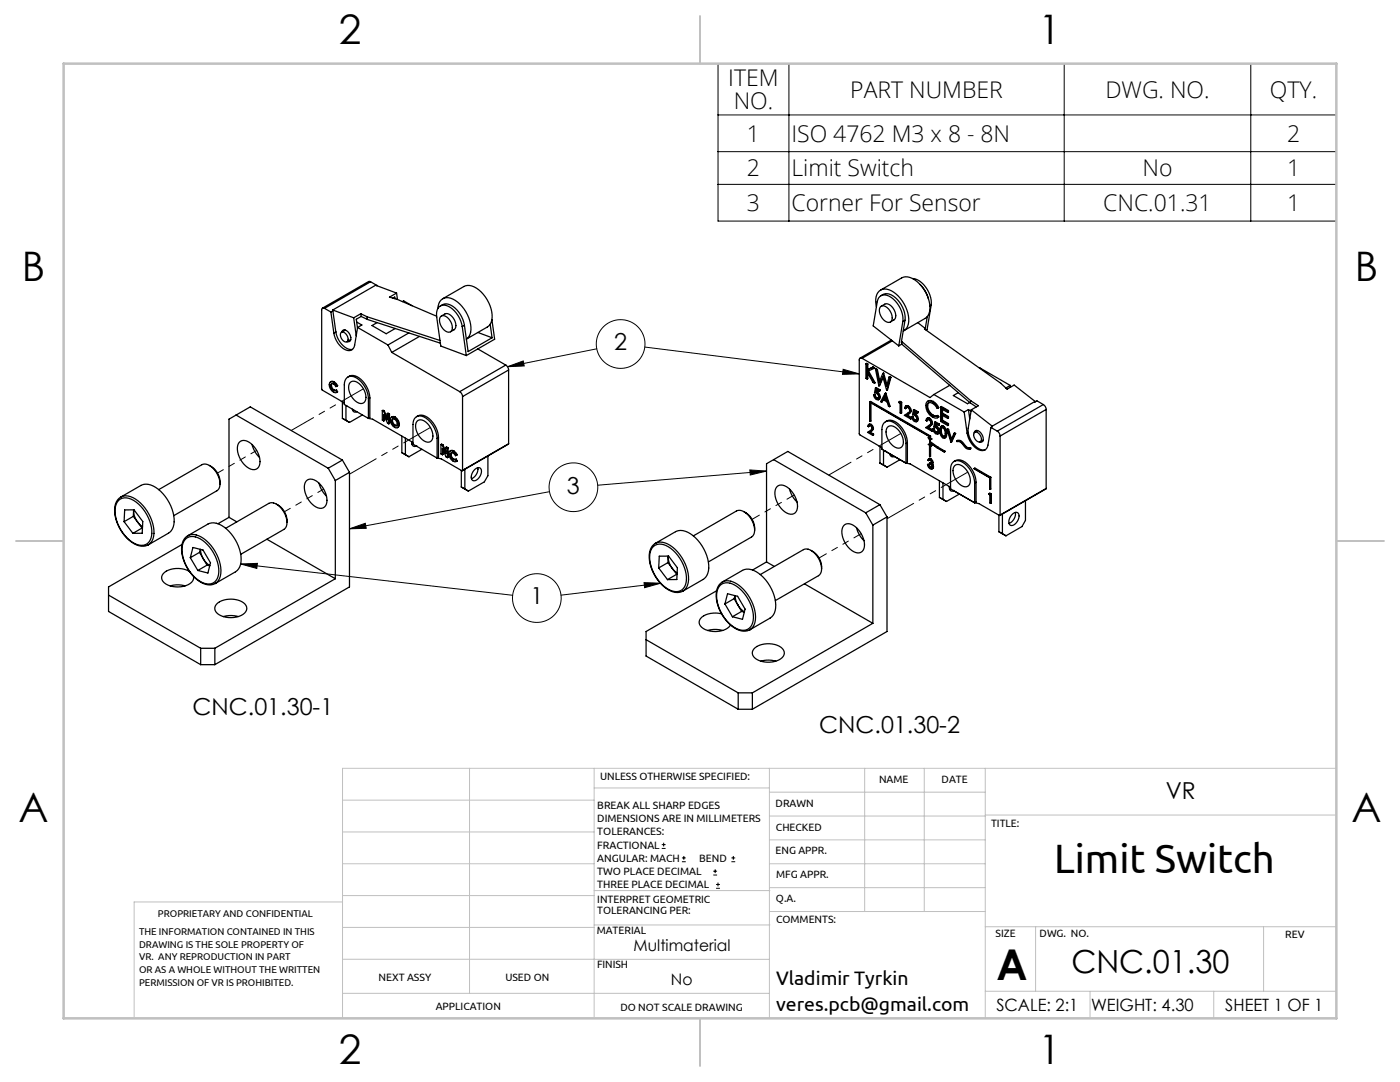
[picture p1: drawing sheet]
<svg xmlns="http://www.w3.org/2000/svg" width="279mm" height="216mm" viewBox="0 0 279 216" stroke-linecap="round" stroke-linejoin="round" font-family="sans-serif">
<g fill="none" stroke="#000" stroke-width=".2">
<path d="M143.3 12.7h123.4v31.4h-123.4zM157.4 12.7v31.4M212.4 12.7v31.4M249.6 12.7v31.4M143.3 22.9h123.4M143.3 30.3h123.4M143.3 36.8h123.4M101.3 73.2l3.1-1.2 .2 1zM119.1 69.6l-17.8 3.6M128.7 69.2l42.8 5.4M168.3 73.7l3.2 .9-3.4 .1zM109.7 98.1l-40 7.4"/>
<path d="M149.6 93.8l3.4 .2-3.3 .8zM153 94l-33.7 2.8M48 112.5l3.4-.1-.1 1zM48 112.5l54.3 6.3M69.7 105.5l3.2-1.1 .2 1zM128.5 116.3l3.4 .1-3.2 .9zM131.9 116.4l-19.9 2.4M132.1 169.3h.7M132.1 168.5h.7M132.4 168.2v.7M136.1 171.9h.8M136.1 171.2h.8"/>
<path d="M136.5 170.8v.8M142.3 174.6h.8M142.3 173.8h.8M142.7 173.5v.7M142.9 177.3h.8M142.9 176.5h.8M143.3 176.1v.8M146 171.9h.7M146 171.2h.7M146.3 170.8v.8"/>
<circle cx="123.9" cy="68.6" r="4.9"/>
<circle cx="114.4" cy="97.2" r="4.9"/>
<circle cx="107.1" cy="119.3" r="4.9"/>
</g>
<g fill="none" stroke="#c0c0c0" stroke-width=".2">
<path d="M68.4 159.7h50.2M93.7 153.3v44.9M118.6 153.3v49.9M118.6 157.2h34.9M153.5 153.3v49.9M153.5 158.1h43.1M172.6 153.3v28.6M184.5 153.3v28.6M196.6 153.3v49.9M266.7 153.3h-198.3v49.9M68.4 178.7h50.2M68.4 172.4h50.2"/>
<path d="M68.4 166h50.2M68.4 180h-41.6v23.2M118.6 177.7h35.1M153.5 167.6h43.1M153.5 162.8h43.1M153.5 172.4h43.1M153.5 177.1h43.1M196.6 162.6h70.1M68.4 198.2h85.1M68.4 185.1h50.2M68.4 191.4h50.2M118.6 191.4h34.9"/>
<path d="M118.6 184.6h35.1M153.7 181.9h42.9M196.6 197.8h70.1M196.6 184.9h70.1M206.7 184.9v12.9M217.5 197.8v5.4M242.2 197.8v5.4M252.2 184.9v12.9"/>
</g>
<path d="M139.7 3.2v9.5M3.2 107.9h9.5M266.7 107.9h9.5M139.7 203.2v9.5" fill="none" stroke="#c0c0c0" stroke-width=".25"/>
<path d="M12.7 12.7h254v190.5h-254z" fill="none" stroke="#c0c0c0" stroke-width=".5"/>
<path d="M149.6 93.8l3.4 .2-3.3 .8zM69.7 105.5l3.2-1.1 .2 1zM128.5 116.3l3.4 .1-3.2 .9zM48 112.5l3.4-.1-.1 1zM101.3 73.2l3.1-1.2 .2 1zM168.3 73.7l3.2 .9-3.4 .1z" fill="#000"/>
<g fill="none" stroke="#000" stroke-width=".25">
<path d="M74 56.2h-.4l-9.2 5.3M74 56.2l-9.2 5.3M74 56.2l1.2 .8M75.2 57h.1M78.4 59.5l.4-.2v.3M79.1 58.5l-1.4 .8 1.6 .4 7.8 3.4M79.1 58.5l-4.1-1.6-8.6 5M79.1 58.5l.2 1.3M88.4 59.6l4.2-2.4a3 3 0 0 1 3.4 1.1 6.6 6.6 0 0 1 2 6l-.7 .9-4.2 2.5a3.2 3.2 0 0 0 .7-3.7 6.5 6.5 0 0 0-4.3-4.6 1.9 1.9 0 0 0-2.1 2.1M175.7 57.9l4.3-2.5a2.72 2.72 0 0 1 3 .8 6.5 6.5 0 0 1 2.4 6.5l-.8 .8-4.2 2.5M175.8 59a2.1 2.1 0 0 1 2.9 .4 5.6 5.6 0 0 1 1.9 4.5M182.1 55.6a4.9 4.9 0 0 1 3.8 4.8l-.1 .5"/>
<path d="M183.6 56.8l1 1.2 .7 1.7M64.8 61.5a.34 .34 0 0 0-.4 0 .34 .34 0 0 0-.2 .4v15.8l4.5 2.8M64.8 61.5l1.2 .8M66 76.9l.1-.3 .2-.1 .5 .3 .2 .4 .2-.2M66 76.9l.2 .6 .3 .4M66 62.3l.6 4.2M66.1 76.8l.2 .7 .4 .3M66.1 76.8l-.1 .1M66.2 76.5l-.1 .3M66.4 61.9l.6 4.3a4.1 4.1 0 0 0 3 3.5h.4M66.4 61.9l4.2 1.5M66.4 62l-.4 .3"/>
<path d="M66.5 77.9h.5M66.6 76.3l-.6-.1a1.39 1.39 0 0 0 .9 2.2l.3-.1M66.6 76.3l.6 .7M66.7 77.8h.5M66.7 77.8l-.2 .1M66.7 76.2l.7 .8h-.2M66.7 76.2l-.3-.1-.5 .1M66.7 76.2l-.1 .1M67 77.9l.2 .4M67 66.2l-.4 .3M67.2 77.8l.2 .4-.2 .1M67.2 77.8l-.2 .1"/>
<path d="M68.1 66.3a1.3 1.3 0 0 1 1.2 1.8 1.18 1.18 0 0 1-1.4-1.4zM68.2 66.3v-.1a.63 .63 0 0 1 .6-.4 .63 .63 0 0 1 .6 .4 1.32 1.32 0 0 1 .3 2h-.4M68.7 65.8v.2M68.9 65.9l-.7 .4M69.4 75.2a1.91 1.91 0 0 1 2.6 .5 5.4 5.4 0 0 1 1.8 3.7M69.8 67.9h.1M69.9 76.3a1.4 1.4 0 0 1 2.1 .5 3 3 0 0 1 .7 3.4 1.4 1.4 0 0 1-2.1-.4 3 3 0 0 1-.7-3.5zM70 67.8l-.7 .4M70.6 63.4l.5 3.6M71.2 64.3l1 .6-.8 .4M71.4 65.3l-.6 3.6a1.29 1.29 0 0 1-.9 1.1 1.29 1.29 0 0 1-1.4-.4l-1.1-1.2-.5-.9-.3-1M71.4 65.3l6 3.5"/>
<path d="M72 62.6l1.3 .6M72 62.6l-1.4 .8M72 62.6l.1 .5M72.1 63.1l1.2 .6M72.1 63.1l-1 .6 .2 1.8M73.3 63.2l14.5 4.7M73.3 63.2v.5M73.3 63.7l14.6 4.8M73.5 79.6a4.8 4.8 0 0 0-3.3-4.5 1.41 1.41 0 0 0-1.5 1.7v3.9l4.8 2.8M73.5 79.6v3.9M73.8 79.4v3.9l-.3 .2M73.8 79.4l-.3 .2"/>
<path d="M75.3 64.4l-1.1 .6 2.9 1.6 1.8-1.1M77.4 68.8l.8 1.5M78.2 70.3l13.5 7.9M80.3 60.2l.3-.2 1.7 1M81.6 66.4l-4.2 2.4M83.7 67.1l-5.5 3.2M87.9 61.1a2.07 2.07 0 0 1 2.9 .3l1.1 1.4 .5 1 .3 1.1M87.9 63.2a1.09 1.09 0 0 1 1.6 .4 2.04 2.04 0 0 1 .5 2.6 1.68 1.68 0 0 1-2.1-1.4l-.2-.7zM88.1 63.1a1.42 1.42 0 0 1 2.4 .4 1.61 1.61 0 0 1-.6 2.7M91.7 78.2l.4 .4 .2 .5M92.2 65.2a5.1 5.1 0 0 0-3.6-4.3 1.72 1.72 0 0 0-1.4 2.4l.8 5.7 5.1 2M92.2 65.2l.9 5.8"/>
<path d="M92.3 79.1v14.7M92.7 64.9l-.5 .3M92.7 64.9l.7 5.3 4.8-2.8M95.4 69.6l5.5 3.2M95.4 66.3l2.8 1.1M97.8 64.7l.4 2.7M98.2 63.8l.5 3.9-5.6 3.3M100.9 72.8l.4 .5 .2 .5M100.9 72.8l-9.2 5.4M101.5 73.8l-9.2 5.3M101.5 73.8v14.7M172 71.5a.34 .34 0 0 0-.4 0 .34 .34 0 0 0-.1 .3v14.8l4.5 2.8"/>
<path d="M172 71.5l13.6 7.8 .8-.6M172.8 72.6h.4M172.8 72.6l.2 .1M172.8 72.6v2.9l.2 .1M173 75.6v-1.4l1.2 2.1 .3 .2M173 72.7v1.1M173.2 72.6l-.2 .1M173.2 72.6v1.1l-.2 .1M173.2 74.5v1l-.2 .1M173.3 74l1.4 2.4-.2 .1M174.2 73.2l.4 .2-.2 .1M174.2 73.2l-1.2 .6"/>
<path d="M174.2 73.2l-.1 .1 .3 .2M174.3 78.8l.2 .5a.64 .64 0 0 0 1 .3v-.3M174.3 78.8h.3M174.3 78.8l.2 .1M174.4 73.5l-1.2 .6 1.3 2.4M174.5 78.9l.4 .6M174.6 78.8l.4 .6M174.6 78.8l-.1 .1M174.7 77.4l-.2 1a.81 .81 0 0 1 .8 1.1h-.4M174.7 77.4l.2-.1 .7 .5M174.7 77.4l.8 .5M174.7 73.7l.2-.1 .2 .1"/>
<path d="M174.7 73.7l.3 .1M174.7 73.7l.7 3.3M174.7 78.2l.3 .1M174.9 78.1l.2 .1M174.9 78.1l-.2 .1M174.9 61.2a2.94 2.94 0 0 1 .9-3.3 3.2 3.2 0 0 1 3.5 1.2 6.5 6.5 0 0 1 1.8 6l-.4 .7-.4 .2M175 77.8l-.1 .3M175 73.8l.5 2.4 .7-1.7M175 78.3l.4 .5 .1 .5M175 79.4h.4M175 79.4l-.1 .1M175.1 73.7l.5 2.3"/>
<path d="M175.1 73.7l-.1 .1M175.1 78.2l.5 .5 .1 .5M175.1 78.2l-.1 .1M175.4 77l.8-1.8 .8 2.7M175.5 78.1l-.7-.4-.1 .5M175.5 77.9v.2M175.5 79.7l-.2 .1M175.6 77.8l-.1 .3M175.6 77.8l-.1 .1M175.7 79.2l-.2 .5M175.7 79.2l-.2 .1M175.8 61.2a1.58 1.58 0 0 1 2 1.1l.2 .8a.89 .89 0 0 1-.3 1.1 .89 .89 0 0 1-1.2-.2 2.26 2.26 0 0 1-.7-2.8z"/>
<path d="M175.9 61.1a1.44 1.44 0 0 1 2.4 .5 1.59 1.59 0 0 1-.6 2.7M176.2 74.5l.7 2.6 .5-1.9M176.2 75.4l-.8 1.6M176.3 79.8l-.4 .4M176.3 74.4l.1 .1M176.4 74.5l.6 2.3M176.4 74.5h-.2M176.4 79.5l.5 .2M176.4 79.5l-.1 .1M176.6 78.5l-.9 1.6 .2 .1M176.6 78.5h.1M176.6 78.9l.4 1-.7-.3z"/>
<path d="M176.6 78.5l.9 2.6M176.7 79.1l-.3 .4M176.8 78.4v.1M176.8 78.5l.8 2.6h-.1M176.8 78.5h-.2M177 77.9h.1M177.4 75.2h.2l.2 .1M177.4 75.2l.3 .2M177.7 75.4l-.7 2.5M177.8 75.3l-.7 2.5-.1 .1M177.8 75.3l-.1 .1M177.9 67.9l-6.3 3.6"/>
<path d="M178.1 68l-6.1 3.5M180 68.7l13.6 11.7M180 68.7l-.6 .3M180 68.2l13.7 11.8M180 68.2v.5M180.2 64.2a5.2 5.2 0 0 0-3.6-5.3 1.41 1.41 0 0 0-1.5 1.3l-.8 4.8 5.1 4M180.2 64.2l-.8 4.8M180.6 63.9l-.7 4.4 .1-.1M180.6 63.9l-.4 .3M183.2 64.4l1.5 1.1M184.7 65.5l-.2 .1 15.2 10.9 1.3 1.2 1.4-.9 4.2 3.3M185.1 63.2l-.4 2.3"/>
<path d="M185.8 60.9l-.8 4.8-.2 .2M185.8 60.9l-.2 .2M186.4 78.7l6 3.5M189.5 76.9l-3.1 1.8M191.3 78.4l-1 .5 2.8 1.7 .4-.3M193.7 80l1.6 1-1.5 .8M193.7 80l-.1 .4M195.5 73.5l6.1 3.4M201.6 76.9l-.8 .5 .3 .2M201.6 76.9l.1 .4M23.7 99.8a2.69 2.69 0 0 1 3.5 .4 7.6 7.6 0 0 1 2.9 7.2 2.1 2.1 0 0 1-3.3 1 7.7 7.7 0 0 1-3.7-7.4zM24.1 99.2a3.1 3.1 0 0 1 3.5 .8 8 8 0 0 1 2.9 7.5l-.4 .8-.5 .4"/>
<path d="M24.1 99.2a3.2 3.2 0 0 0-1.2 3.6 8 8 0 0 0 4.8 6.1 2.35 2.35 0 0 0 1.9-.2M24.1 99.2l4-2.3a3.1 3.1 0 0 1 3.5 .7 8 8 0 0 1 3 7.6l-.8 1.1-4.2 2.4M31.7 97.7l8.6-5a2.22 2.22 0 0 1 2.6 1.2 3.5 3.5 0 0 1 .7 3.8l-8.9 5.2M41.8 92.9a3.8 3.8 0 0 1 2.1 3.7M47.1 82.8l-1.4 .8v19.6M47.1 82.8l18.4 10.6M47.1 82.8l2.8-1.6 18.4 10.6M47.8 88.3a1.89 1.89 0 0 1 2.7 .6 4.1 4.1 0 0 1 1.1 4.3 1.7 1.7 0 0 1-2.6-.3 4.3 4.3 0 0 1-1.4-4.4zM50.3 88.7l.5 1.3 1 1.3M61.1 96a1.89 1.89 0 0 1 2.7 .6 4.1 4.1 0 0 1 1.2 4.3 1.7 1.7 0 0 1-2.7-.3 4.3 4.3 0 0 1-1.4-4.4zM63.7 96.4l.5 1.3 1 1.3M65.5 93.4l1.4 2.5"/>
<path d="M66.9 95.9v19.6M68.3 91.8l-2.8 1.6M68.3 91.8l1.4 2.4M68.3 80.2v3.3l1.4 .8 2.6-1.5M69 80.9v3M69.3 81h.1M69.7 94.2v22.9l-26.8 15.5M69.7 94.2l-2.8 1.7M70.3 81.6v.2a.57 .57 0 0 0 .9 .4M70.5 81.8h-.1M73.5 83.5l.9 .1 8 4.8M76.3 81.9h.1l.3 .1"/>
<path d="M76.3 81.9l.3 .2M76.3 81.9v1.9l.3 .2M76.6 82.1l.7 1.7v-1.3M76.6 84v-1.2l.7 1.6 .3 .2M76.7 82l.6 1.4M76.7 82l-.1 .1M76.7 83.1v.8l-.1 .1M77.3 82.5l.1-.1 .3 .2M77.3 82.5l.3 .2M77.6 82.7v1.9M77.7 82.6v1.9l-.1 .1M77.7 82.6l-.1 .1"/>
<path d="M78.2 84l.2 .6M78.2 84l.1-.4a.91 .91 0 0 1 .9 1.3h-.5M78.3 83.9l.2 .6M78.3 83.9l-.1 .1M78.4 84.6l.3 .3M78.4 83.6l-.1 .3M78.5 84.5l.4 .4M78.5 84.5l-.1 .1M78.7 83.3a1.87 1.87 0 0 1 .9 1.5M78.7 83.3l-.5-.1a1.39 1.39 0 0 0 .8 2.2l.5-.2 .1-.4M78.9 83.2a1.87 1.87 0 0 1 .8 1.5M78.9 83.2l-.3-.1-.5 .2"/>
<path d="M78.9 83.2l-.2 .1M78.9 84.9h.4M78.9 84.9h-.2M79.5 85.2l-.2 .1M79.7 84.7l-.2 .5M79.7 84.7l-.1 .1M80.2 87v3.3l1.4 .8 2.6-1.5M80.9 87.4v3.3M82.2 88.2v.2a.61 .61 0 0 0 .2 .6 .61 .61 0 0 0 .7 0M82.4 88.6l-.2 .1M82.4 88.6l4.8 2.8M83 89h.1"/>
<path d="M83.1 83.1a1.91 1.91 0 0 1 2.6 .5 5.4 5.4 0 0 1 1.8 3.7M83.2 84.1a1.4 1.4 0 0 1 2.1 .4 3 3 0 0 1 .8 3.4 1.4 1.4 0 0 1-2.1-.4 3 3 0 0 1-.8-3.4zM87.2 91.4l.9 .2 4.1 2.3 .1-.1M87.2 87.5a4.8 4.8 0 0 0-3.3-4.5 1.41 1.41 0 0 0-1.5 1.7v3.9M87.2 87.5v3.9M87.5 87.3v3.9l-.3 .2M87.5 87.3l-.3 .2M88 88.7l.1-.1 .3 .2M88 88.7l.3 .1M88 88.7v1.9l.3 .1M88.3 88.8l.7 1.7v-1.2M88.3 90.7v-1.2l.7 1.7 .3 .1"/>
<path d="M88.4 88.8l.6 1.3M88.4 88.8h-.1M88.4 89.8v.9h-.1M89 89.3l.1-.1 .3 .2M89 89.3l.3 .1M89.3 89.4v1.9M89.4 89.4v1.8l-.1 .1M89.4 89.4h-.1M89.9 90.7l.1-.3 .2-.1 .5 .3 .2 .3 .2-.1M89.9 90.7l.2 .6 .3 .4M90 90.6l.2 .7 .4 .3M90 90.6l-.1 .1"/>
<path d="M90.1 90.3l-.1 .3M90.4 91.7h.5M90.4 90.1l-.5-.1a1.39 1.39 0 0 0 .9 2.2l.3-.1M90.4 90.1l.7 .7M90.6 91.6h.4M90.6 91.6l-.2 .1M90.6 90l.7 .7-.2 .1M90.6 90l-.3-.1-.5 .1M90.6 90l-.2 .1M90.9 91.7l.2 .4M91 91.6l.3 .4-.2 .1M91 91.6l-.1 .1"/>
<path d="M92.8 93.6v4M94.8 93.6a.72 .72 0 0 1 1-.2 .72 .72 0 0 1 .3 1 1.62 1.62 0 0 1-1.8 1.5 1.62 1.62 0 0 1 .5-2.3zM95.3 93.3a2.08 2.08 0 0 1-1.2 2.2M97.4 91v3.9l-.7 1.3-3.2 1.8-1.4-.8v-3.3M101.5 88.5l-9.2 5.4M101.5 88.5l-9.2 5.3M154.4 91.7l-1.4 .8v19.6M154.4 91.7l18.4 10.6M154.4 91.7l2.8-1.6 18.4 10.6M155 97.2a1.89 1.89 0 0 1 2.7 .6 4.1 4.1 0 0 1 1.2 4.3 1.7 1.7 0 0 1-2.7-.3 4.3 4.3 0 0 1-1.4-4.4zM157.6 97.6l.5 1.3 1 1.3M173.3 85.1l.1-.1a.47 .47 0 0 1 .6 .3 .47 .47 0 0 1-.3 .6l-.6 .4 1.1 .6"/>
<path d="M173.5 86.3l.1-.1 .7 .4M173.5 86.3l.7 .4M173.5 84.6l.3 .1M173.5 84.6l-.2 .1M173.6 84.8l-.3 .3M173.6 80.2l.1-.1 12 6.9M173.6 80.2l.1 3.9M173.6 80.2l12 6.9M173.7 84.1v-3.8l11.8 6.8v.4l-.2-.1M173.7 84.8l-.3-.1-.2 .1v.3h.1M173.7 84.8l.4 .4 .1 .4M173.8 80.4v3.6l-.1 .1"/>
<path d="M173.8 84.7l.4 .4 .1 .4M173.8 84.7l-.1 .1M174 85.9l-.5 .4M174.2 85.6l-.3 .4 .1-.1M174.2 86.7v.2M174.3 85.5l-.3 .4M174.3 85.5l-.1 .1M174.3 86.6l-.1 .3M174.3 86.6l-.1 .1M175.6 89.1v3.3l1.4 .8 2.6-1.5M175.9 80.2l.3-.5 .8 .5 .3 .8 .2 .1M176.3 89.8v3"/>
<path d="M176.6 90h.1M176.7 84.2a1.91 1.91 0 0 1 2.6 .4 5.4 5.4 0 0 1 1.8 3.7M177.1 85.3a1.4 1.4 0 0 1 2.1 .4 3 3 0 0 1 .8 3.4 1.4 1.4 0 0 1-2.1-.4 3 3 0 0 1-.8-3.4zM177.6 90.6v.1a.57 .57 0 0 0 .9 .4M177.8 90.7h-.2M179.5 80.2l.1-.1 .3 .2M179.5 80.2l.3 .2M179.5 80.2l-.1 .1 .2 .2v1.9l.2 .1M179.8 80.4v2.1M179.9 80.3v2.1l-.1 .1M179.9 80.3l-.1 .1M180.7 81.5l.1-.1a.56 .56 0 0 1 .6 .1 .56 .56 0 0 1 .1 .7l-1 .7 1.2 .7"/>
<path d="M180.8 88.5a4.8 4.8 0 0 0-3.4-4.5 1.41 1.41 0 0 0-1.4 1.7v3.9l4.8 2.8M180.8 88.5v3.9M180.8 92.4l.8 .2 8.1 4.7M180.9 82.9l.1-.1 .9 .5M180.9 82.9l.8 .5M180.9 81h.4M180.9 81.3l-.2 .2M180.9 80.9l-.2 .1M181.1 88.3v4l-.3 .1M181.1 88.3l-.3 .2M181.2 81.1l-.4-.1-.2 .2v.2l.1 .1M181.2 81.1l.4 .5 .1 .4"/>
<path d="M181.3 81l.4 .5 .2 .5M181.3 81l-.1 .1M181.5 82.5l-.6 .4M181.7 82l-.4 .6 .2-.1M181.7 83.4v.2M181.9 82l-.4 .5M181.9 82h-.2M181.9 83.3l-.2 .3M181.9 83.3l-.2 .1M181.9 83.2l.2 .4a.64 .64 0 0 0 1 .4v-.3M181.9 83.2h.3M181.9 83.2l.2 .1"/>
<path d="M182.1 83.3l.4 .6M182.2 83.2l.4 .6M182.2 83.2l-.1 .1M182.3 81.8l-.2 1a.81 .81 0 0 1 .8 1.1h-.4M182.3 81.8l.1-.1 .8 .5M182.3 81.8l.8 .4M182.3 82.6l.2 .1M182.5 82.5l.2 .1M182.5 82.5l-.2 .1M182.5 82.2v.3M182.5 82.7l.5 .5 .1 .5M182.6 83.8h.4"/>
<path d="M182.6 83.8l-.1 .1M182.7 82.6l.4 .5 .2 .5M182.7 82.6l-.2 .1M183.1 82.5l-.7-.4-.1 .5M183.1 82.2v.3M183.1 84.1l-.2 .1M183.2 82.2l-.1 .3M183.2 82.2h-.1M183.3 83.6l-.2 .5M183.3 83.6l-.2 .1M185 84v-.2a.56 .56 0 0 1 .7 .2 .56 .56 0 0 1 0 .7l-1 .6 1.3 .7M185 81.1l.2-.7a1.51 1.51 0 0 1 1.8 1.1l.2-.1"/>
<path d="M185 81.1a2.31 2.31 0 0 0 1.1 1.8M185.1 92.7l.1 .4 .4 .4 .4 .1 .2-.3M185.1 92.7l.1 .1M185.1 80.1a.91 .91 0 0 1 1.2 0M185.1 85.3h.2l.8 .4M185.1 85.3l.9 .5M185.1 81a2.31 2.31 0 0 0 1.2 1.9M185.1 81l-.1 .1M185.1 83.8l-.1 .2M185.2 92.8l.2 .3M185.3 87.4l.2 .4 .5-.2-.3-.1M185.3 91.9a.41 .41 0 0 1 .5 0 .41 .41 0 0 1 .1 .5l-.4-.1"/>
<path d="M185.3 80.4l-.2 .6M185.4 93.1l.2 .2M185.4 92.7l.1 .3M185.4 92.7h-.3M185.4 92.7l-.2 .1M185.4 83.5h-.4l-.1 .1-.1 .3 .2 .1M185.4 83.5l.4 .5 .2 .5M185.4 91.8l-.1 .1M185.5 91.5l.3 .1M185.5 91.5l-.2 .1M185.5 87.3l-.2 .1M185.5 93l.3 .3"/>
<path d="M185.5 93l-.1 .1M185.5 88.2l.2-.1 1.5 1.1M185.5 88.2l1.6 1.1M185.5 88.2l1.6 1.2 1.4 .8M185.5 88.5l.3 .5M185.5 83.5l.5 .4 .1 .5M185.5 83.5h-.5M185.5 83.5h-.1M185.5 92.3v.2a.47 .47 0 0 1 .5 .4 .47 .47 0 0 1-.2 .5l-.2-.1M185.5 92.3h.4M185.6 87.1v.4M185.6 87.5l.2 .2"/>
<path d="M185.6 91.6l-.4 .1v.1l.1 .1M185.6 91.6l.4 .4 .1 .4M185.7 87.5h-.1M185.7 87v.5M185.7 87l-.1 .1M185.7 88.9v2.2h-.1M185.7 85l-.6 .3M185.8 93.3h.3M185.8 93.3h-.2M185.8 91.6l.3 .3 .1 .4M185.8 91.6h-.2M185.8 89l.2-.1-.3-.5-.4 .3 .2 .1 .1 2.3"/>
<path d="M185.8 89l-.2-.1v2.2M185.9 92.6l.2 .3M186 84.5l-.4 .5h.1M186 85.8v.2M186 92.5l.2 .3M186.1 92.9l.1 .4M186.1 92.4l-.1 .2 .1-.1M186.1 84.4l-.4 .6M186.1 84.4l-.1 .1M186.1 80.2l.7 .6 .4 .6M186.1 80.2l-.4-.2a1.07 1.07 0 0 0-1 .7 1.07 1.07 0 0 0 .2 1.1 2.21 2.21 0 0 0 2.1 1.6l.2-.1M186.1 82.9l.6 .2 .3-.1"/>
<path d="M186.1 85.7l-.1 .3M186.1 85.7l-.1 .1M186.2 85.6l.1 .5a.64 .64 0 0 0 1 .3l.1-.2M186.2 85.6h.3M186.2 85.6l.1 .1M186.2 92.8l.1 .4M186.2 92.8l-.1 .1M186.2 92.3l-.1 .2M186.2 92.3l-.1 .1M186.3 80.1l.9 .9 .2 .3-.2 .1M186.3 80.1l-.2 .1M186.3 82.9l.5 .1"/>
<path d="M186.3 82.9h-.2M186.3 93.2l-.3 .4M186.3 93.2l-.1 .1M186.3 85.7l.4 .6M186.5 85.6l.4 .6M186.5 85.6l-.2 .1M186.5 84.3l-.1 .9a.81 .81 0 0 1 .7 1.1h-.4M186.5 84.3l.2-.1 .7 .4M186.5 84.3l.8 .4M186.6 85l.2 .1M186.7 85h.2M186.7 85h-.1"/>
<path d="M186.8 84.6l-.1 .4M186.8 85.1l.4 .5 .2 .6M186.9 86.2l.3 .1M186.9 86.2l-.2 .1M186.9 85l.5 .6 .1 .5M186.9 85l-.1 .1M187 83l.2-.1 .2 .3M187 83l.2 .3M187.1 89.3l1.4 .8M187.2 89.2l1.4 .8M187.2 89.2l-.1 .1M187.3 84.7v.2"/>
<path d="M187.3 84.9l-.6-.4-.1 .5M187.3 86.5l-.1 .1M187.4 83.2l-.3 .2M187.4 83.2l-.2 .1M187.4 84.6l-.1 .3M187.4 84.6l-.1 .1M187.5 95.9v3.3l1.4 .9 2.6-1.5M187.5 86.1l-.2 .4M187.5 86.1l-.1 .1M187.7 86l.2-.7a1.15 1.15 0 0 1 .4 1.9h-.1M187.7 86l.1 .6 .4 .6M187.7 81.2l.2-.1 1.4 .8"/>
<path d="M187.7 81.2l1.5 .8M187.7 81.2v2.9l1.5 .8M187.9 85.9v.6l.4 .6M187.9 85.9l-.2 .1M187.9 85.4v.5M188 82.5l1.2 .7M188 83.9l1.2 .7M188.1 83.8l1.2 .7M188.1 81.7v.7M188.1 82.9v.9M188.1 82.4l1.2 .7M188.1 82.4l-.1 .1"/>
<path d="M188.1 83.8l-.1 .1M188.2 85.1l.1 .2a1.81 1.81 0 0 1 .5 1.3M188.2 85.1h-.3a1.57 1.57 0 0 0 .6 2.3l.2-.1 .1-.7M188.2 96.3v3.4M188.3 85.1l.2 .1a1.8 1.8 0 0 1 .4 1.3M188.3 85.1h-.5M188.3 85.1h-.1M188.3 87.1h.2M188.3 87.1l-.1 .1M188.5 90.1v.1M188.6 90l-.1 .2M188.6 90l-.1 .1"/>
<path d="M188.7 87.3l-.2 .1M188.9 86.5l-.2 .8M188.9 86.5l-.1 .1M189 85.7h.3M189 85.7l.2 .1M189 85.7l.8 2.5M189.2 82v.3M189.2 83.2v.3M189.2 84.6v.3M189.2 82.3l-1.2-.7v.9M189.2 83.5l-1.2-.7v1.1M189.2 85.8l.6 2 .6-1.3"/>
<path d="M189.3 81.9v.3l-.1 .1M189.3 83.1v.3l-.1 .1M189.3 84.5v.3l-.1 .1M189.3 81.9l-.1 .1M189.3 83.1l-.1 .1M189.3 84.5l-.1 .1M189.3 85.7l.6 1.9M189.3 85.7l-.1 .1M189.5 97.1v.2a.61 .61 0 0 0 .2 .6 .61 .61 0 0 0 .7 0M189.7 97.5l-.2 .1M189.8 88.2v.1M190.3 97.9h.1"/>
<path d="M190.4 86.5h.3M190.4 86.5l.2 .1M190.4 92.1a1.91 1.91 0 0 1 2.6 .4 5.4 5.4 0 0 1 1.8 3.7M190.5 93a1.4 1.4 0 0 1 2.1 .4 3 3 0 0 1 .8 3.5 1.4 1.4 0 0 1-2.1-.5 3 3 0 0 1-.8-3.4zM190.6 86.6l-.8 1.7M190.7 86.5l-.9 1.8M190.7 86.5l-.1 .1M191 88l.1-.1a1.54 1.54 0 0 1 1.6 1 1.01 1.01 0 0 0 1 .5M191 88a1.54 1.54 0 0 1 1.5 1 1.01 1.01 0 0 0 1.1 .5M191 88v.1a1.54 1.54 0 0 1 1.5 1.1 1.01 1.01 0 0 0 1.1 .4M192.4 82.2l.6 4.2M193.2 86.3l-.2 .1"/>
<path d="M193.3 81.7l-.9 .5M193.3 81.7l.5 .3M193.3 81.7l.2 1.9M193.6 89.5v.1M193.6 80.4l1.2 .8M193.7 89.4l-.1 .2M193.7 89.4l-.1 .1M193.8 81.8l-.6 3.6a4.3 4.3 0 0 0 2.8 4.4h.6M193.8 81.8l4.2 3.2M194.4 86.4a.61 .61 0 0 1 .5-.5 .61 .61 0 0 1 .6 .3 1.4 1.4 0 0 1 .4 2h-.4M194.4 93.5l.2-.1 3.1 1.8M194.4 93.5l3.2 1.8"/>
<path d="M194.4 93.5l3.1 1.9 .1 2.3M194.4 86.3a1.18 1.18 0 0 1 1.5 1.5 .55 .55 0 0 1-.5 .4 .55 .55 0 0 1-.6-.3l-.5-.9zM194.5 96.4a4.8 4.8 0 0 0-3.4-4.5 1.41 1.41 0 0 0-1.4 1.7v3.9l4.8 2.8M194.5 96.4v3.9M194.8 96.2v4l-.3 .1M194.8 96.2l-.3 .2M194.9 85.9v.2M195.1 85.9l-.6 .3M196 88h.1M196.2 87.8l-.6 .4M197.4 98.5l.1-.1 .3 .2M197.4 98.5l-.1 .1 .2 .1v1.7h.2"/>
<path d="M197.4 98.5l.3 .1M197.6 95.3v2.4M197.7 98.6v1.8M197.7 95.2v2.4l-.1 .1M197.7 95.2l-.1 .1M197.8 85.3l-.6 3.5a1.29 1.29 0 0 1-.9 1.1 1.29 1.29 0 0 1-1.4-.4l-1.1-1.1-.5-1-.3-1M197.8 85.3l1.2 .7M197.8 98.6v1.8h-.1M197.8 98.6h-.1M198 85l-.2 .3M199 86l.4 .5 .2 .5M199.6 87v15.8"/>
<path d="M204.7 99.9v4l-.8 1.2-3.1 1.8-1.5-.8v-3.3M206.6 80.1l-8.6 4.9M206.6 80.1v.1l.3-.2 1.3 .7M208.2 80.7l.4 .4 .2 .6M208.2 80.7l-9.2 5.3M208.8 81.7l-9.2 5.3M208.8 81.7v15.8M208.8 97.5l-9.2 5.4M208.8 97.5l-9.2 5.3M21.7 118.7l18.3 10.7M24.8 104.1l.1-2.4h1.8l1.8 2.4-.1 2.3h-1.9M24.8 104.1l1.7 2.3"/>
<path d="M26.6 103l-1.8 1.1M26.6 103l.9 1.2M26.7 101.9a3.8 3.8 0 0 0 .8 2.3M26.7 101.9l-.1 1.1M26.7 101.7v.2M27.5 104.2l.9 .9M27.5 104.2l.9 1.2M28.4 105.4l-1.9 1M28.4 105.4h.1M34 116.9l1.7-.2 1.2 .2M36.3 108.6l-14.6 8.5v4.9l18.3 10.6M37 107.6a2.6 2.6 0 0 1 3.5 .3 7.7 7.7 0 0 1 3 7.2 2.07 2.07 0 0 1-3.2 1.1 7.7 7.7 0 0 1-3.9-7.4z"/>
<path d="M37.5 106.9a3.2 3.2 0 0 0-1.2 3.7 7.9 7.9 0 0 0 4.8 6 2.34 2.34 0 0 0 1.9-.2M37.5 106.9l4-2.3a3.3 3.3 0 0 1 3.7 .9 8.1 8.1 0 0 1 2.8 7.1 2.28 2.28 0 0 1-1 1.5l-4 2.3M37.5 106.9a3.3 3.3 0 0 1 3.7 1 8.1 8.1 0 0 1 2.8 7.1 2.3 2.3 0 0 1-1 1.4M37.9 114.1a4.6 4.6 0 0 0-5.3 .4 1.43 1.43 0 0 0 .9 2.2 4.5 4.5 0 0 0 4.9-.8l.2-.9M38 111.3l1.5 2.5M38 111.3l.5-2.1 2 .6 1.5 2.5-.5 2-2-.5M39.8 110.2l-1.8 1.1M39.8 110.2l1.5 2.6M40 109.6l-.2 .6M40 109.6a4 4 0 0 0 1.9 3.2M41.3 112.8l-1.8 1M41.3 112.8l.6 .1"/>
<path d="M45 105.4l8.7-5a2.38 2.38 0 0 1 2.7 1.4 3.5 3.5 0 0 1 .6 3.5l-.3 .3-8.7 5M45.7 103.2l1.6 .9M45.7 103.2l-2.2 1.3M53.3 107.6l13.6 7.9M55.2 100.6a3.8 3.8 0 0 1 2.1 3.7M66.9 115.5l-24 13.9M130.4 109a2.69 2.69 0 0 1 3.5 .4 7.6 7.6 0 0 1 2.9 7.3 2.1 2.1 0 0 1-3.3 .9 7.7 7.7 0 0 1-3.7-7.4zM130.8 108.4a3.5 3.5 0 0 0-1.1 4.2 7.9 7.9 0 0 0 4.6 5.5 2.43 2.43 0 0 0 1.9-.1M130.8 108.4a3.1 3.1 0 0 1 3.4 .8 8 8 0 0 1 3 7.5l-.4 .8-.5 .5M130.8 108.4l4-2.3a3.1 3.1 0 0 1 3.5 .8 8 8 0 0 1 3 7.5l-.8 1.1-4.2 2.5M131.5 113.3l.1-2.3h1.8l1.8 2.3-.1 2.3-1.9 .1M131.5 113.3l1.7 2.4"/>
<path d="M133.3 112.3l-1.8 1M133.3 112.3l.9 1.1M133.4 111.1a3.8 3.8 0 0 0 .8 2.3M133.4 111.1l-.1 1.2M133.4 111v.1M134.2 113.4l.9 .9M134.2 113.4l.8 1.2M135 114.6l-1.8 1.1M135.1 114.6h-.1M136.3 118h-.1M138.4 106.9l8.6-4.9a2.3 2.3 0 0 1 2.6 1.2 3.5 3.5 0 0 1 .7 3.7l-8.9 5.2M143 117.9l-14.1 8.1v4.9l18.4 10.6"/>
<path d="M143.7 116.8a2.6 2.6 0 0 1 3.5 .3 7.7 7.7 0 0 1 3 7.2 2.07 2.07 0 0 1-3.2 1.1 7.7 7.7 0 0 1-3.9-7.4zM144.1 116.1l4.1-2.3a3.3 3.3 0 0 1 3.7 1 8.1 8.1 0 0 1 2.8 7.1 2.28 2.28 0 0 1-1 1.4l-4.1 2.4a2.83 2.83 0 0 0 1.1-3.2 8.2 8.2 0 0 0-4.8-6.5 2.24 2.24 0 0 0-1.8 .1zM144.2 116.1a3.2 3.2 0 0 0-1.2 3.7 8 8 0 0 0 4.8 6.1 2.36 2.36 0 0 0 1.9-.3M146.5 119.5l-1.8 1M146.5 119.5l1.5 2.5M146.7 118.8l-.2 .7M146.7 118.9a4 4 0 0 0 1.9 3.2M148.5 102.1a3.8 3.8 0 0 1 2.1 3.7M151.7 114.6l8.6-4.9a2.35 2.35 0 0 1 2.7 1.2 3.4 3.4 0 0 1 .6 3.8l-8.9 5.1M153 112.1l1.5 .9M153 112.1l-2.8 1.6M160.5 116.5l13.7 7.9"/>
<path d="M161.8 109.8a3.8 3.8 0 0 1 2.2 3.7M168.4 104.9a1.89 1.89 0 0 1 2.7 .6 4.1 4.1 0 0 1 1.1 4.3 1.7 1.7 0 0 1-2.6-.3 4.3 4.3 0 0 1-1.4-4.4zM170.9 105.3l.6 1.3 .9 1.3M172.8 102.3l1.4 2.5M174.2 104.8v19.6M175.6 100.7l-2.8 1.6M175.6 100.7l1.4 2.4M177 103.1v22.9l-26.8 15.5M177 103.1l-2.8 1.7M194.5 100.3l.9 .2 4.1 2.4 .1-.1M200.1 102.6v3.9M201.9 102.7l.3-.2a.71 .71 0 0 1 .9-.2 .71 .71 0 0 1 .2 1 1.72 1.72 0 0 1-1.6 1.5 1.43 1.43 0 0 1 .2-2.1z"/>
<path d="M202.6 102.2a2.08 2.08 0 0 1-1.2 2.2M40 129.4h2.9M40 132.6h2.9M40 129.4v3.2M42.9 129.4v3.2M43.2 120.6a4.4 4.4 0 0 1 5.9 .2 1.61 1.61 0 0 1-1.4 2.2 4.5 4.5 0 0 1-4.6-.9 1.16 1.16 0 0 1 .1-1.5zM44.6 123l1.7-.2 1.3 .2M128.9 127.6l18.4 10.7M141.2 125.8l1.7-.2 1.3 .2M144 122.5a4.2 4.2 0 0 0-4.4 1.2 1.69 1.69 0 0 0 1.6 2.1 4.2 4.2 0 0 0 4.6-1.1M144.7 120.5l1.5 2.6M144.7 120.5l.5-2 2 .5 1.5 2.5-.5 2.1-2-.5"/>
<path d="M147.3 138.3v3.2M147.3 138.3h2.9M148 122l-1.8 1.1M148 122l.5 .1M150.2 138.3v3.2M150.4 129.5a4.4 4.4 0 0 1 6 .2 1.61 1.61 0 0 1-1.4 2.2 4.5 4.5 0 0 1-4.6-.9 1.16 1.16 0 0 1 0-1.5zM151.8 131.9l1.7-.2 1.3 .2M174.2 124.4l-24 13.9M147.3 141.5h2.9"/>
</g>
<path d="M43.4 94.4l7.8-4.5M56.8 102.1l7.8-4.5" fill="none" stroke="#000" stroke-width=".2" stroke-dasharray="6.3 1.3 1.3 1.3 1.3 1.3" stroke-dashoffset="5"/>
<path d="M69.7 94.6l16.2-9.3M177 103.5l16.1-9.3" fill="none" stroke="#000" stroke-width=".2" stroke-dasharray="6.3 1.3 1.3 1.3 1.3 1.3" stroke-dashoffset=".2"/>
<path d="M58.1 85.9l14.4-8.3M165.4 94.8l14.4-8.3" fill="none" stroke="#000" stroke-width=".2" stroke-dasharray="6.3 1.3 1.3 1.3 1.3 1.3" stroke-dashoffset="1.2"/>
<path d="M150.1 103.6l8.4-4.8M163.5 111.3l8.4-4.8" fill="none" stroke="#000" stroke-width=".2" stroke-dasharray="6.3 1.3 1.3 1.3 1.3 1.3" stroke-dashoffset="4.7"/>
<text font-size="8.5" x="198.9" y="195.5">A</text>
<text font-size="8.2" x="210.4" y="174.2">Limit Switch</text>
<g font-size="8.1">
<text x="67.6" y="8.9">2</text>
<text x="207.3" y="8.9">1</text>
<text x="4.4" y="56.2">B</text>
<text x="270.4" y="56.2">B</text>
<text x="3.7" y="164.1">A</text>
<text x="269.7" y="164.1">A</text>
<text x="67.6" y="212.4">2</text>
<text x="207.3" y="212.4">1</text>
</g>
<text font-size="6.3" x="213.8" y="194.1">CNC.01.30</text>
<g font-size="4.7">
<text x="122.6" y="69.9">2</text>
<text x="113.1" y="98.5">3</text>
<text x="105.8" y="120.6">1</text>
<text x="38.4" y="142.7">CNC.01.30-1</text>
<text x="163.5" y="146.3">CNC.01.30-2</text>
<text x="232.7" y="159.4">VR</text>
</g>
<g font-size="4.6">
<text x="145.4" y="17.2">ITEM</text>
<text x="146.4" y="21.8">NO.</text>
<text x="169.7" y="19.5">PART NUMBER</text>
<text x="220.6" y="19.5">DWG. NO.</text>
<text x="253.5" y="19.5">QTY.</text>
<text x="149.1" y="28.3">1</text>
<text x="157.9" y="28.3">ISO 4762 M3 x 8 - 8N</text>
<text x="256.9" y="28.3">2</text>
<text x="149.1" y="35.2">2</text>
<text x="157.9" y="35.2">Limit Switch</text>
<text x="228" y="35.2">No</text>
<text x="256.9" y="35.2">1</text>
<text x="149.1" y="42.1">3</text>
<text x="157.9" y="42.1">Corner For Sensor</text>
<text x="220.2" y="42.1">CNC.01.31</text>
<text x="256.9" y="42.1">1</text>
</g>
<g font-size="3.9">
<text x="154.9" y="196.6">Vladimir Tyrkin</text>
<text x="154.9" y="201.6">veres.pcb@gmail.com</text>
</g>
<g font-size="3.4">
<text x="198.8" y="201.7">SCALE: 2:1</text>
<text x="217.7" y="201.8">WEIGHT: 4.30</text>
<text x="244.5" y="201.7">SHEET 1 OF 1</text>
</g>
<g font-size="3.2">
<text x="126.5" y="189.8">Multimaterial</text>
<text x="133.9" y="196.6">No</text>
</g>
<g font-size="2.1">
<text x="119.8" y="155.6">UNLESS OTHERWISE SPECIFIED:</text>
<text x="119.2" y="161.4">BREAK ALL SHARP EDGES</text>
<text x="154.8" y="161">DRAWN</text>
<text x="175.4" y="156.2">NAME</text>
<text x="187.9" y="156.2">DATE</text>
<text x="119.2" y="164">DIMENSIONS ARE IN MILLIMETERS</text>
<text x="119.2" y="166.7">TOLERANCES:</text>
<text x="154.9" y="165.8">CHECKED</text>
<text x="197.8" y="165">TITLE:</text>
<text x="119.2" y="169.3">FRACTIONAL</text>
<text x="119.2" y="172">ANGULAR: MACH</text>
<text x="139.5" y="172">BEND</text>
<text x="154.8" y="170.5">ENG APPR.</text>
<text x="119.2" y="174.6">TWO PLACE DECIMAL</text>
<text x="119.2" y="177.3">THREE PLACE DECIMAL</text>
<text x="154.9" y="180">Q.A.</text>
<text x="154.9" y="175.2">MFG APPR.</text>
<text x="119.2" y="180.2">INTERPRET GEOMETRIC</text>
<text x="119.2" y="182.3">TOLERANCING PER:</text>
<text x="154.9" y="184.2">COMMENTS:</text>
<text x="119.1" y="186.3">MATERIAL</text>
<text x="198.7" y="187">SIZE</text>
<text x="207.5" y="187">DWG. NO.</text>
<text x="256.5" y="187.1">REV</text>
<text x="75.5" y="195.8">NEXT ASSY</text>
<text x="100.9" y="195.7">USED ON</text>
<text x="119.1" y="193.1">FINISH</text>
<text x="86.9" y="201.6">APPLICATION</text>
<text x="123.8" y="201.6">DO NOT SCALE DRAWING</text>
</g>
<g font-size="2">
<text x="31.5" y="183">PROPRIETARY AND CONFIDENTIAL</text>
<text x="27.8" y="186.6">THE INFORMATION CONTAINED IN THIS</text>
<text x="27.8" y="189.1">DRAWING IS THE SOLE PROPERTY OF</text>
<text x="27.8" y="191.6">VR. ANY REPRODUCTION IN PART</text>
<text x="27.8" y="194.2">OR AS A WHOLE WITHOUT THE WRITTEN</text>
<text x="27.8" y="196.7">PERMISSION OF VR IS PROHIBITED.</text>
</g>
</svg>
